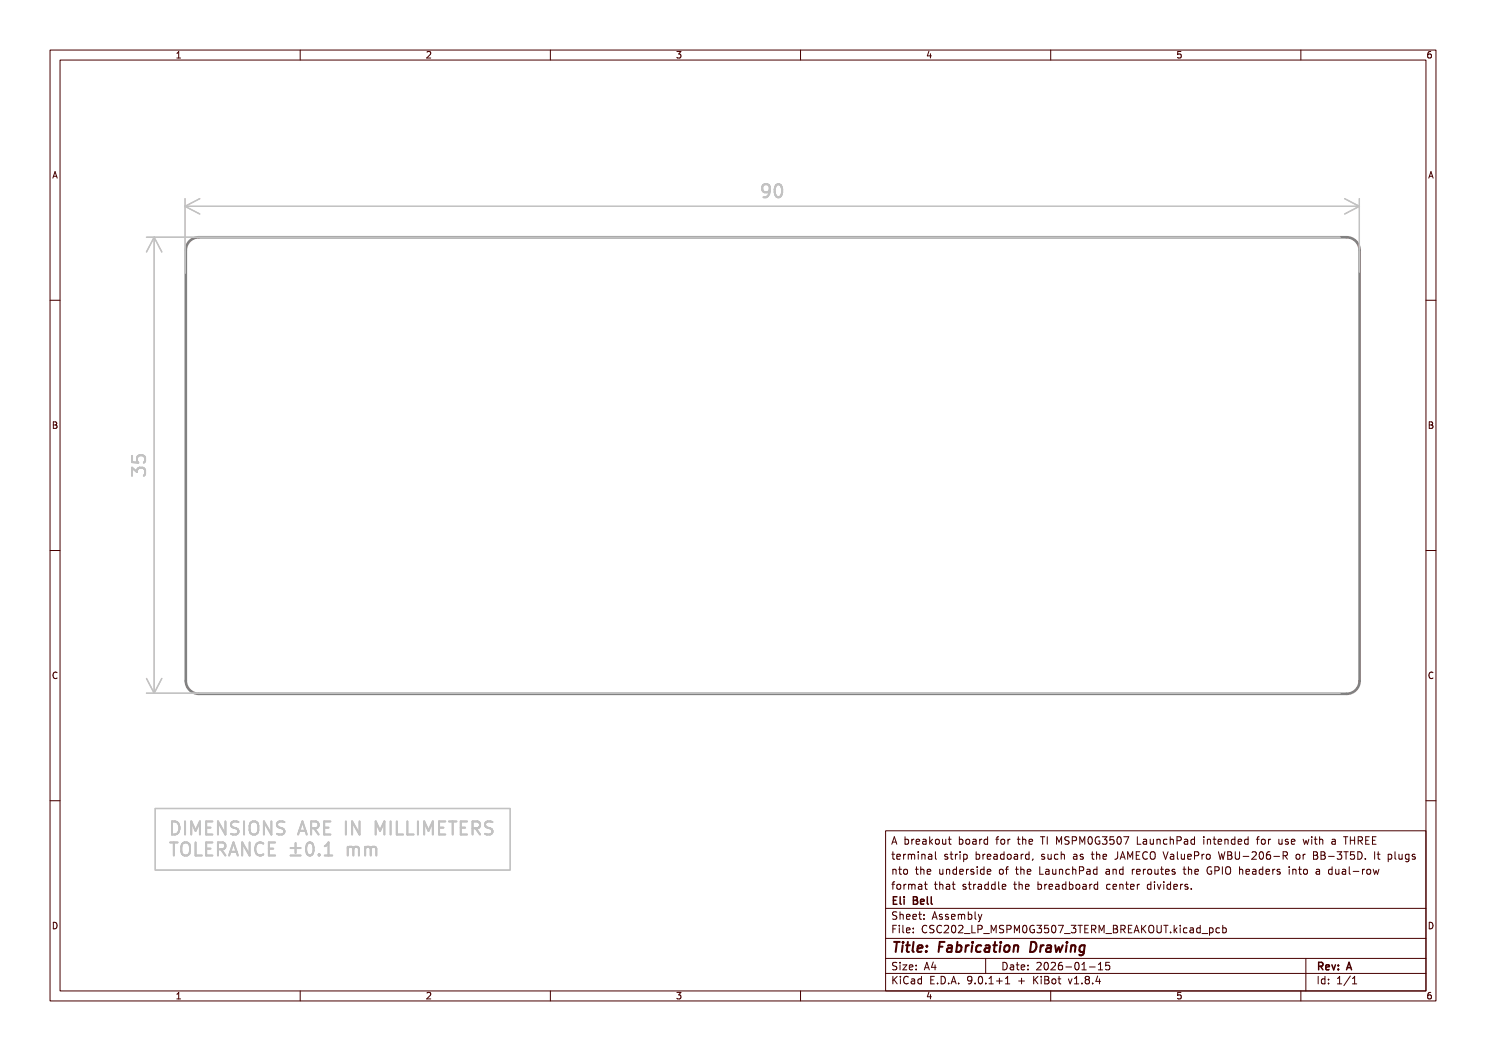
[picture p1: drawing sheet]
<svg xmlns="http://www.w3.org/2000/svg" width="297mm" height="210mm" viewBox="0 0 297 210" stroke-linecap="round" stroke-linejoin="round" font-family="sans-serif">
<path d="M38.1 48l1-.5 .6-.1h229.4a2.61 2.61 0 0 1 2.6 2.6v86a2.61 2.61 0 0 1-2.6 2.6h-229.4a2.61 2.61 0 0 1-2.6-2.6v-86a2.6 2.6 0 0 1 1-2z" fill="none" stroke="#818181" stroke-width=".52"/>
<g fill="none" stroke="#c2c2c2" stroke-width=".39">
<path d="M153.8 37.9l-.5 .5h-.5l-.4-.5v-.6l.2-.4 .7-.1 .4 .3a1.72 1.72 0 0 1-.6 2.3h-.5M155.2 36.9a.62 .62 0 0 1 1 .4 1.53 1.53 0 0 1-.5 2.1 .66 .66 0 0 1-.7-.5 2.03 2.03 0 0 1 .2-2zM26.4 91.1v1.2l1.2 .2-.2-.4 .1-.9 .4-.2 .8 .1 .3 .4v.6l-.3 .4M26.4 95.1v-1.6l1 .8a.71 .71 0 0 1 .5-.8h.6l.4 .2 .1 1-.3 .4M34 168.3h1.5M34.4 164.1a1.37 1.37 0 0 1 1.5 .9 1.37 1.37 0 0 1-.5 1.6l-1 .1zM34.7 168.3v2.6M36.6 168.5a.87 .87 0 0 1 .9-.1 .87 .87 0 0 1 .5 .8v.9a.87 .87 0 0 1-.9 .9 .87 .87 0 0 1-.9-.9v-.9l.2-.5zM37 164.1v2.6M38.2 166.7v-2.6l.9 1.9 .9-1.9v2.6M39.1 168.3v2.6h1.2M41.2 165.4h.9"/>
<path d="M41.2 169.6h.9M42.4 164.1h-1.2v2.6h1.2M42.4 168.3h-1.2v2.6h1.2M43.6 169.7h1a.71 .71 0 0 0 .5-.7 .71 .71 0 0 0-.5-.7h-1v2.6M44.2 169.7l.9 1.2M45.1 164.1v2.6l-1.5-2.6v2.6M45.8 170.9l.9-2.6 .8 2.6M46 170.2h1.3M47.7 164.3l-1-.2a.63 .63 0 0 0-.5 .7 .63 .63 0 0 0 .5 .6 .95 .95 0 0 1 1 .6 .67 .67 0 0 1-.5 .7l-1-.1M48.8 164.1v2.6M49.9 168.3v2.6l-1.5-2.6v2.6M50.3 164.3a.87 .87 0 0 1 .9-.1 .87 .87 0 0 1 .4 .8v.9a.87 .87 0 0 1-.8 .9 .87 .87 0 0 1-.9-.9v-.9l.1-.5z"/>
<path d="M52.6 168.6a.97 .97 0 0 0-1.1-.2 .97 .97 0 0 0-.5 1.1 1.1 1.1 0 0 0 .3 1.1 1.1 1.1 0 0 0 1.2 .2l.1-.1M53.7 169.6h.9M54.2 164.1v2.6l-1.5-2.6v2.6M55 168.3h-1.3v2.6h1.3M56.8 164.3l-.9-.2a.63 .63 0 0 0-.6 .7 .63 .63 0 0 0 .6 .6 .95 .95 0 0 1 .9 .6 .66 .66 0 0 1-.5 .7l-.9-.1M58.1 170.9h2M58.1 169.5h2M59.1 168.5v1.9M59.6 166.7l.8-2.6 .9 2.6M59.8 166h1.3M61.4 168.6a.62 .62 0 0 1 .7-.3 .62 .62 0 0 1 .5 .5 1.53 1.53 0 0 1-.5 2.1 .67 .67 0 0 1-.8-.5 2.22 2.22 0 0 1 .1-1.8zM62.2 165.5h1a.71 .71 0 0 0 .5-.7 .71 .71 0 0 0-.5-.7h-1v2.6"/>
<path d="M62.8 165.5l.9 1.2M63.8 170.7l.1 .1-.1 .1M63.8 170.7l-.1 .1 .1 .1M63.8 170.7v.2M64.8 165.4h.9M64.9 170.9h1.5M64.9 169.1l.8-.8v2.6M66 164.1h-1.2v2.6h1.2M69.1 164.1v2.6M69.5 169.2v1.7M69.5 169.5a.65 .65 0 0 1 1.1 .1M70.6 169.6l.4-.4 .6 .1 .1 .3v1.3"/>
<path d="M70.6 169.6v1.3M71.9 164.1v2.6l-1.5-2.6v2.6M73 169.5a.65 .65 0 0 1 1.1 .1M73 169.2v1.7M74.1 169.6l.4-.4 .6 .1 .1 .3v1.3M74.1 169.6v1.3M75.1 166.7v-2.6l.9 1.9 .8-1.9v2.6M78.1 164.1v2.6M79.3 164.1v2.6h1.3M81.4 164.1v2.6h1.3M83.5 164.1v2.6M84.8 166.7v-2.6l.8 1.9 .9-1.9v2.6"/>
<path d="M87.8 165.4h.8M89 164.1h-1.2v2.6h1.2M89.7 164.1h1.5M90.5 164.1v2.6M92.1 165.4h.9M93.3 164.1h-1.2v2.6h1.2M94.5 165.5h.9a.71 .71 0 0 0 .6-.7 .71 .71 0 0 0-.6-.7h-.9v2.6M95.1 165.5l.8 1.2M98.4 164.3l-1-.2a.63 .63 0 0 0-.5 .7 .63 .63 0 0 0 .5 .6 .95 .95 0 0 1 1 .6 .67 .67 0 0 1-.5 .7l-1-.1"/>
</g>
<g fill="none" stroke="#c2c2c2" stroke-width=".26">
<path d="M37 39.7v14.9M39.9 39.7l-2.9 1.5M268.8 39.7l2.9 1.5M271.7 39.7v14.7M29.3 47.4h238.5M30.8 47.4v91.1M30.8 47.4l1.5 2.9M30.8 47.4l-1.5 2.9M37 41.2h234.7M37 41.2l2.9 1.6M271.7 41.2l-2.9 1.6M29.3 138.5h238.5"/>
<path d="M29.3 135.6l1.5 2.9M32.3 135.6l-1.5 2.9M31 161.6h71v12.3h-71z"/>
</g>
<g fill="none" stroke="#480000" stroke-width=".2">
<path d="M10 10h277v190h-277zM12 12h273v186h-273zM35.3 11.6h.8M35.3 10.7l.4-.4v1.3M60 10v2M85.3 10.4l.5-.1 .3 .4-.8 .9h.8M110 10v2M135.3 10.3h.8l-.4 .5 .3 .1v.6l-.2 .1-.5-.1M160 10v2M185.7 10.2l-.4 1h.9M186 10.7v.9M210 10v2"/>
<path d="M236 10.3h-.6l-.1 .6 .2-.1 .5 .1 .1 .1-.1 .5-.2 .1-.5-.1M260 10v2M286 10.3l-.4 .1-.2 .2-.1 .7 .3 .3 .4-.1 .1-.5-.1-.1-.4-.1-.3 .2M10.6 35.6l.4-1.3 .4 1.3M10.7 35.2h.6M285.6 35.6l.4-1.3 .4 1.3M285.7 35.2h.6M10 60h2M285 60h2M10.7 84.3h.4l.2 .2-.2 .4 .2 .1 .1 .3-.2 .3h-.5zM10.7 84.9h.4M285.7 84.3h.4l.2 .2-.2 .4 .2 .1 .1 .3-.2 .3h-.5z"/>
<path d="M285.7 84.9h.4M10 110h2M285 110h2M11.4 134.4a.62 .62 0 0 0-.9 .5 .62 .62 0 0 0 .7 .7l.2-.1M286.4 134.4a.62 .62 0 0 0-.9 .5 .62 .62 0 0 0 .7 .7l.2-.1M10 160h2M285 160h2M177 166h108v32h-108zM178.2 176.7h.6M178.2 170.7h.6M178.2 168.7l.5-1.5 .5 1.5M178.4 168.3h.7"/>
<path d="M178.5 170.2v1.3l.3 .2M178.5 173.7v1M178.5 173.8l.2-.1 .3 .1 .1 .9M178.8 176.2l-.3 .2v1.3M179.2 171.2l.8-.1-.1-.3-.4-.1-.3 .2 .1 .7h.6M179.4 176.8l.3-.1 .3 .3v.4l-.3 .3-.3-.1-.2-.2zM179.6 173.7h.6M179.8 173.2v1.3l.4 .2M180.6 170.7v1M180.7 176.7v1M180.7 173.8l.4-.1 .3 .3v.4l-.3 .3-.4-.1-.1-.2zM180.9 167.8l.4-.1 .3 .3-.1 .6h-.6"/>
<path d="M180.9 167.2v1.5M181 170.7l-.4 .3M181.1 176.7l-.4 .3M181.5 170.8l.5-.1 .2 .2M181.5 170.7v1M181.6 176.8l.4-.1 .2 .2M181.6 176.7v1M182.2 170.9l.2-.2 .3 .1 .1 .9M182.2 170.9v.8M182.2 176.9l.3-.2 .3 .1 .1 .9M182.2 167.7v1M182.2 176.9v.8"/>
<path d="M182.7 167.7l-.5 .3M183 173.7h.5M183.1 168.2l.7-.1-.1-.3-.4-.1-.2 .2 .1 .7h.5M183.2 173.2v1.3l.3 .2M183.5 170.2v.1M183.5 170.7v1M183.6 176.8h.6v.9M184 173.8l.2-.1 .4 .1 .1 .9M184 173.2v1.5M184.2 177.1h-.5l-.2 .2 .2 .4 .5-.1M184.2 170.7v1M184.2 170.8l.3-.1 .3 .1 .1 .9"/>
<path d="M184.5 167.8h.5l.1 .9M184.7 176.7h.6M185 176.2v1.3l.3 .2M185.1 168.1h-.5l-.2 .2 .2 .4 .5-.1M185.3 174.2l.7-.1v-.3l-.5-.1-.2 .2 .1 .7h.6M185.6 170.8h.6v.9M185.8 167.2v1.5M186 168.1l.4 .6M186.2 171.1h-.5l-.2 .2 .2 .4 .5-.1M186.4 167.7l-.6 .6M186.7 176.7h.6M187 176.2v1.3l.3 .2"/>
<path d="M187 170.2v1.3l.2 .2M187.1 167.8l.4-.1 .2 .3v.4l-.2 .3-.4-.1-.1-.2zM187.8 173.7l.1 .9 .3 .1 .3-.1M187.8 176.8l.2-.1 .4 .1 .1 .9M187.8 176.2v1.5M188.4 167.7l.1 .9 .3 .1 .2-.1M188.5 173.7v1M189 167.7v1M189.2 176.8h.5l.1 .9M189.2 173.8l.2-.1 .3 .1 .1 .9M189.2 173.7v1M189.4 170.8l-.4-.1-.2 .2 .1 .2 .5 .2v.3h-.6"/>
<path d="M189.5 167.7h.6M189.7 167.2v1.3l.4 .2M189.8 177.1h-.5l-.2 .2 .2 .4 .5-.1M189.9 170.7h.6M190.1 170.2v1.3l.4 .2M190.3 176.7h.6M190.5 176.2v1.3l.4 .2M191 170.7v1M191.2 173.8l-.5-.1-.2 .3 .1 .6h.6M191.2 173.2v1.5M191.4 170.7l-.4 .3M191.7 167.8l.5-.1 .3 .3-.2 .6h-.6"/>
<path d="M191.7 167.2v1.5M191.8 174.2l.7-.1v-.3l-.5-.1-.2 .2 .1 .7h.6M191.9 170.2v.1M191.9 170.7v1M192.6 170.8l.4-.1 .3 .3-.1 .6h-.6M192.6 170.7v1.5M193 176.8l-.3-.1-.2 .2v.2l.5 .2v.3h-.5M193.1 167.8l.2-.1 .4 .1 .1 .6-.1 .2-.4 .1-.2-.1zM193.2 173.7v1M193.5 176.7h.6M193.6 173.7l-.4 .3M193.7 176.2v1.3l.4 .2"/>
<path d="M194.5 167.8h.5l.1 .9M194.6 176.7v1M194.6 173.8l-.4-.1-.2 .2 .1 .2 .5 .2v.3h-.6M195 176.7l-.4 .3M195.1 168.1h-.5l-.2 .2 .2 .4 .5-.1M195.1 170.8l.4-.1 .3 .3-.1 .6h-.6M195.1 170.2v1.5M195.3 173.2v.1M195.3 173.7v1M195.5 176.8h.6l.1 .9M195.8 167.7v1M196.2 177.1h-.5l-.2 .2 .2 .4 .5-.1"/>
<path d="M196.2 167.7l-.4 .3M196.5 170.7v1M196.7 173.8l-.5-.1-.2 .3 .1 .6h.6M196.7 173.2v1.5M196.9 170.7l-.4 .3M197.3 171.2l.7-.1v-.3l-.5-.1-.2 .2 .1 .7h.6M197.3 174.2l.7-.1v-.3l-.5-.1-.2 .2 .1 .7h.6M197.4 167.8l-.4-.1-.3 .3 .1 .6h.6M197.4 167.2v1.5M197.5 176.8l-.4-.1-.3 .3 .2 .6h.5M197.5 176.2v1.5M198.7 170.8h.5l.1 .9"/>
<path d="M198.9 176.8l-.4-.1-.3 .3 .1 .6h.6M198.9 176.2v1.5M199 167.7h.6M199.3 171.1h-.5l-.2 .2 .2 .4 .5-.1M199.6 176.2v1.3l.2 .2M199.6 167.2l-.4 .2v1.3M199.9 173.8l.3-.1 .3 .3v.4l-.3 .3-.3-.1-.2-.2zM200.1 167.8l.2-.1 .4 .1 .1 .6-.1 .2-.4 .1-.2-.1zM200.3 177.2l.7-.1v-.3l-.5-.1-.2 .2 .1 .7h.6M200.7 170.8l-.5-.1-.2 .3 .1 .6h.6M200.7 170.2v1.5M201 173.7h.5"/>
<path d="M201.4 170.8l.2-.1 .4 .1 .1 .6-.1 .2-.4 .1-.2-.1zM201.5 167.7v1M201.5 173.2l-.3 .2v1.3M201.9 167.7l-.4 .3M202.6 176.7h.6M202.7 170.8h.6l.1 .9M202.8 176.2v1.3l.4 .2M203 173.7h.5M203.2 173.2v1.3l.3 .2M203.3 167.7h.6M203.4 171.1h-.5l-.2 .2 .2 .4 .5-.1M203.5 167.2v1.3l.4 .2"/>
<path d="M203.7 176.8l.2-.1 .3 .1 .1 .9M203.7 176.2v1.5M204 173.8l.2-.1 .4 .1 .1 .9M204 173.2v1.5M204.1 170.7v1M204.4 167.2v1.5M204.4 167.8l.2-.1 .4 .1v.9M204.5 170.7l-.4 .3M205 177.2l.7-.1-.1-.3-.4-.1-.2 .2v.7h.6M205.3 174.2l.7-.1v-.3l-.5-.1-.2 .2 .1 .7h.6M205.7 170.8l-.5-.1-.2 .3 .1 .6h.6M205.7 168.2l.7-.1-.1-.3-.4-.1-.2 .2v.7h.6"/>
<path d="M205.7 170.2v1.5M206.5 171.6l-.2 .3M207.5 176.8l.4-.1 .3 .3-.2 .6h-.5M207.5 176.2v1.5M207.8 173.2v1.5h.7M208 167.2h.8M208.4 167.2v1.5M208.7 170.8l-.3-.1-.2 .2v.2l.5 .2v.3h-.5M208.8 176.7v1M209 173.8h.6l.1 .9M209.2 176.7l-.4 .3M209.3 167.2v1.5"/>
<path d="M209.5 170.7v.9l.4 .1 .2-.1M209.7 177.2l.7-.1-.1-.3-.4-.1-.2 .2v.7h.6M209.7 174.1h-.5l-.2 .2 .2 .4 .5-.1M210.1 170.7v1M210.4 173.7l.1 .9 .3 .1 .2-.1M211 173.7v1M211 176.8h.6l.1 .9M211.2 168.7v-1.5l.5 1.1 .5-1.1v1.5M211.5 170.8l-.5-.1-.3 .3 .2 .6h.6M211.7 177.1h-.5l-.2 .2 .2 .4 .5-.1M211.7 173.8l.3-.1 .3 .1 .1 .9M211.7 173.7v1"/>
<path d="M212.1 170.8l.2-.1 .4 .1v.9M212.1 170.2v1.5M213 176.8l-.4-.1-.3 .3 .2 .6h.5M213 176.2v1.5M213.7 167.3l-.6-.1-.3 .3 .2 .3 .6 .3v.5l-.2 .1-.6-.1M213.7 176.8l.5-.1 .3 .3-.2 .6h-.6M213.7 173.8l-.4-.1-.3 .3 .2 .6h.5M213.7 176.2v1.5M214.3 168l.7-.1 .2-.2-.1-.4-.2-.1h-.6v1.5M214.4 173.8l.2-.1 .4 .1v.9M214.4 173.2v1.5M214.6 170.8h.6v.9"/>
<path d="M215.1 176.8l.2-.1 .4 .1 .1 .6-.1 .2-.4 .1-.2-.1zM215.2 171.1h-.5l-.2 .2 .2 .4 .5-.1M215.7 174l.8-.1 .1-.2-.1-.4-.2-.1h-.6v1.5M215.8 168.7v-1.5l.5 1.1 .5-1.1v1.5M216.5 170.8l-.4-.1-.2 .2 .1 .2 .5 .2v.3h-.6M216.5 176.8h.5l.1 .9M217.1 177.1h-.5l-.2 .2 .2 .4 .5-.1M217.2 173.8h.6l.1 .9M217.6 167.3l.2-.1a.8 .8 0 0 1 .5 .7 .8 .8 0 0 1-.5 .8l-.2-.1-.1-.5zM217.8 176.7v1M217.9 174.1h-.5l-.2 .2 .2 .4 .5-.1M218.1 170.7h.6"/>
<path d="M218.2 176.7l-.4 .3M218.3 170.2v1.3l.4 .2M219.2 170.8l.2-.1 .3 .1 .1 .9M219.2 170.2v1.5M219.2 173.8l-.4-.1-.3 .3 .2 .6h.5M219.2 173.2v1.5M219.4 176.8l-.4-.1-.3 .3 .1 .6h.6M219.4 176.2v1.5M219.7 167.3a.7 .7 0 0 0-.8 .6 .7 .7 0 0 0 .8 .7l.1-.5h-.3M220.3 167.2h.9l-.5 .6 .5 .1v.7l-.2 .1-.7-.1M220.5 171.2l.7-.1-.1-.3-.4-.1-.2 .2v.7h.6M221.1 173.8h.6v.9"/>
<path d="M221.7 174.1h-.5l-.2 .2 .2 .4 .5-.1M221.9 176.8l-.4-.1-.3 .3 .1 .6h.6M222.5 177.2l.7-.1-.1-.3-.4-.1-.2 .2v.7h.6M222.5 173.7v1M222.5 173.8l.2-.1 .3 .1 .1 .9M222.6 167.2h-.7l-.1 .7 .2-.1h.5l.2 .3-.1 .5-.2 .1-.6-.1M223.4 170.2v1.1a.48 .48 0 0 1-.6 .4M223.4 167.3l.2-.1a.8 .8 0 0 1 .5 .7 .8 .8 0 0 1-.5 .8l-.2-.1-.2-.5zM223.8 176.8l.2-.1 .4 .1 .1 .9M223.8 176.7v1M223.9 171.7l.5-1.5 .5 1.5M224 171.3h.7"/>
<path d="M224.5 173.8l-.5-.1-.3 .3 .2 .6h.6M224.5 173.2v1.5M224.6 167.2h1l-.6 1.5M225 176.7h.5M225.2 176.2v1.3l.3 .2M225.4 171.7v-1.5l.5 1.1 .5-1.1v1.5M226 177.2l.7-.1-.1-.3-.4-.1-.2 .2v.7h.6M226.3 173.7v1M226.7 173.7l-.4 .3M227.1 170.9h.5M227.2 174.2l.7-.1-.1-.3-.4-.1-.2 .2v.7h.6M227.3 167.2v1.5h.7"/>
<path d="M227.3 176.7v1M227.7 176.7l-.4 .3M227.8 170.2h-.7v1.5h.7M228.5 173.7v1M228.5 167.8h.6l.1 .9M229 173.7l-.5 .3M229.2 168.1h-.5l-.2 .2 .2 .4 .5-.1M229.3 170.3a.71 .71 0 0 0-1 .5 .71 .71 0 0 0 .7 .9l.3-.1M229.5 173.8l.4-.1 .3 .3v.4l-.3 .3-.4-.1-.1-.2zM229.9 167.7l.1 .9 .3 .1 .2-.1M230 176.8l-.4-.1-.3 .3 .2 .6h.5M230 176.2v1.5"/>
<path d="M230.1 170.3a.5 .5 0 0 1 .5-.1 .5 .5 0 0 1 .3 .5v.5a.5 .5 0 0 1-.5 .5 .5 .5 0 0 1-.5-.5v-.5zM230.5 167.7v1M230.7 176.2v.1M230.7 176.7v1M230.8 173.7l.1 .9 .3 .1 .3-.1M231.2 167.8l.3-.1 .3 .1 .1 .9M231.2 167.7v1M231.3 176.7l.4 1 .3-1M231.5 173.7v1M232 173.7h.5M232.2 173.2v1.3l.3 .2M232.5 170.2l.5 1.5 .5-1.5"/>
<path d="M232.6 176.2v.1M232.6 176.7v1M233 174.2l.7-.1-.1-.3-.4-.1-.2 .2v.7h.6M233.2 167.8l-.4-.1-.3 .3 .2 .6h.5M233.9 167.8l.2-.1 .4 .1v.9M233.9 167.2v1.5M234 176.2v1.5M234 176.8l-.5-.1-.3 .3 .2 .6h.6M234 170.8h.5l.1 .9M234.6 171.1h-.5l-.2 .2 .2 .4 .5-.1M234.6 177.2l.7-.1-.1-.3-.4-.1-.2 .2 .1 .7h.5M234.8 173.8l-.3-.1-.3 .2 .1 .2 .5 .2v.3h-.6"/>
<path d="M235.2 168l.8-.1 .1-.2-.1-.4-.2-.1h-.6v1.5M235.3 170.2v1.3l.2 .2M236 176.7v1M236.1 170.7l.1 .9 .3 .1 .2-.1M236.4 176.7l-.4 .3M236.5 173.7h.5M236.7 173.2v1.3l.3 .2M236.7 170.7v1M236.7 167.8h.6l.1 .9M237.4 176.8l-.4-.1-.2 .2 .1 .2 .5 .2v.3h-.6M237.4 168.1h-.5l-.2 .2 .2 .4 .5-.1M237.4 171.2l.7-.1-.1-.3-.4-.1-.2 .2 .1 .7h.5"/>
<path d="M237.5 173.8l.2-.1 .4 .1 .1 .9M237.5 173.2v1.5M238.1 177.6v.1M238.7 167.8l-.4-.1-.3 .3 .2 .6h.5M238.7 171l.8-.1 .1-.2-.1-.4-.2-.1h-.6v1.5M238.7 167.2v1.5M238.8 174.2l.7-.1v-.3l-.5-.1-.2 .2 .1 .7h.6M240.2 170.7v1M240.6 167.2v.1M240.6 167.7v1M240.7 170.7l-.5 .3M241.2 170.8l.2-.1 .4 .1 .1 .6-.2 .2-.3 .1-.2-.1z"/>
<path d="M241.3 167.8l.2-.1 .4 .1 .1 .9M241.3 167.7v1M242.1 173.3a.7 .7 0 0 0-.9 .6 .7 .7 0 0 0 .9 .7l.1-.5h-.3M242.5 167.7h.5M242.7 167.2v1.3l.3 .2M242.8 174l.7-.1 .2-.2-.1-.4-.2-.1h-.6v1.5M243.5 168.2l.7-.1-.1-.3-.4-.1-.2 .2v.7h.6M243.5 170.2l.4 1.5 .3-1.1 .3 1.1 .3-1.5M244.3 173.2v1.5M244.8 167.8l.2-.1 .4 .1 .1 .9M244.8 167.7v1M245 173.4a.5 .5 0 0 1 .6-.2 .5 .5 0 0 1 .4 .5v.5a.5 .5 0 0 1-.5 .5 .5 .5 0 0 1-.5-.5z"/>
<path d="M245.4 170.2l.7 .1 .1 .3-.3 .3a.4 .4 0 0 1 .4 .4 .4 .4 0 0 1-.3 .4h-.6zM245.4 170.9h.5M246.8 167.8l-.4-.1-.3 .3 .1 .6h.6M246.8 167.2v1.5M246.9 170.2v1.2l.3 .3h.3l.2-.3v-1.2M247.5 168.2l.7-.1-.1-.3-.4-.1-.2 .2v.7h.6M247.7 173.8l.3-.1 .3 .1 .1 .9M247.7 173.2v1.5M248.5 171.1h1.1M249 174.2l.7-.1v-.3l-.5-.1-.2 .2 .1 .7h.6M249.5 167.8l-.5-.1-.3 .3 .2 .6h.6M249.5 167.2v1.5"/>
<path d="M250.2 170.3l.6-.1 .3 .4-.9 1.1h.9M250.4 173.8h.6v.9M251 174.1h-.5l-.2 .2 .2 .4 .5-.1M251.1 167.7h.6M251.7 167.2l-.4 .2v1.3M251.9 170.3l.1-.1a.8 .8 0 0 1 .5 .7 .8 .8 0 0 1-.5 .8 1 1 0 0 1-.1-1.4zM252.2 167.8l.2-.1 .4 .1 .1 .6-.2 .2-.3 .1-.2-.1zM252.4 173.8l-.4-.1-.3 .3 .1 .6h.6M252.4 173.2v1.5M253 174.2l.7-.1v-.3l-.5-.1-.2 .2 .1 .7h.6M253.5 167.7v1M253.8 170.2l-.4 .1a1.01 1.01 0 0 0 0 1.4l.5-.1 .1-.5-.3-.3h-.5l-.1 .3"/>
<path d="M254 167.7l-.5 .3M254.4 173.7v1M254.6 171.1h1.1M254.8 173.7l-.4 .3M255.6 167.7l.1 .9 .3 .1 .2-.1M255.8 173.8l-.3-.1-.3 .2 .1 .2 .5 .2v.3h-.6M256.2 167.7v1M256.5 171l.7-.1 .1-.2-.1-.4-.2-.1h-.5v1.5M256.8 171l.5 .7M257.5 167.8l-.4-.1-.2 .2 .1 .2 .5 .2v.3h-.6M257.7 173.2v.1M257.7 173.7v1"/>
<path d="M258.1 168.2l.7-.1-.1-.3-.4-.1-.2 .2 .1 .7h.5M258.4 173.8l.2-.1 .4 .1v.9M258.4 173.7v1M259.2 170.8l.3-.1 .3 .3v.4l-.3 .3-.3-.1-.2-.2zM259.5 173.7h.6M259.7 173.2v1.3l.4 .2M260.5 170.7v1M260.5 167.7l.2 1 .3-.7 .3 .7 .3-1M260.7 173.8l.3-.1 .3 .3v.4l-.3 .3-.3-.1-.2-.2zM260.9 170.7l-.4 .3M262.2 167.2v.1M262.2 167.7v1"/>
<path d="M262.5 170.2l.7 .1 .1 .3-.3 .3a.4 .4 0 0 1 .4 .4 .4 .4 0 0 1-.3 .4h-.6zM262.5 170.9h.5M262.7 167.7h.5M262.9 167.2v1.3l.3 .2M263.1 173.8h.6v.9M263.7 174.1h-.5l-.2 .2 .2 .4 .5-.1M263.7 167.2v1.5M263.7 167.8l.3-.1 .3 .1 .1 .9M264 170.2h.5l.3 .3-.3 .4 .3 .2 .1 .3-.3 .3h-.6zM264 170.9h.5M265.5 171.1h1.2M266.2 173.8l-.4-.1-.3 .3 .2 .6h.5"/>
<path d="M266.2 173.2v1.5M266.2 167.8h.6l.1 .9M266.9 168.1h-.5l-.2 .2 .2 .4 .5-.1M267 173.7v.9l.4 .1 .2-.1M267.2 170.2h1l-.5 .6 .4 .1v.7l-.2 .1-.7-.1M267.6 173.7v1M268.3 173.8h.6l.1 .9M268.5 167.2h.9M268.6 170.2h.9M269 174.1h-.5l-.3 .2 .3 .4 .5-.1M269 167.2v1.5M269 170.2v1.5"/>
<path d="M269.7 173.2v1.3l.2 .2M269.9 167.2v1.5M269.9 167.9h.8M270.5 174.1h1.1M270.7 170.2h-.7l-.1 .7 .2-.1h.5l.1 .3v.5l-.2 .1-.6-.1M270.7 167.2v1.5M271.4 170.2a.76 .76 0 0 1 .9 .7 .76 .76 0 0 1-.9 .8zM271.5 168l.7-.1 .1-.2-.1-.4-.2-.1h-.5v1.5M271.8 168l.5 .7M272.3 173.7v1M272.7 173.7l-.4 .3M272.9 171.6v.1"/>
<path d="M273 167.9h.5M273.3 173.8l.4-.1 .3 .3v.4l-.3 .3-.4-.1-.1-.2zM273.7 167.2h-.7v1.5h.7M274.3 167.9h.5M274.5 173.7l.2 1 .3-.7 .3 .7 .3-1M274.7 170.2v1.5M275 167.2h-.7v1.5h.7M275.2 170.7h.6M275.5 170.2v1.3l.3 .2M277.5 170.8l.4-.1 .3 .3-.2 .6h-.5M277.5 170.7v1.5M278.8 170.2v1.3l.2 .2"/>
<path d="M279.6 170.7l.1 .9 .3 .1 .2-.1M280.2 170.7v1M281.6 170.8l-.4-.1-.3 .3 .1 .6h.6M281.6 170.7v1.2l-.3 .3-.3-.1M282.8 170.8l-.3-.1-.3 .2 .1 .2 .5 .2v.3h-.6M10.7 184.3a.66 .66 0 0 1 .7 .6 .66 .66 0 0 1-.7 .7zM35.3 198.7l.4-.4v1.3M35.3 199.6h.8M60 198v2M85.3 198.4l.5-.1 .3 .4-.8 .9h.8M110 198v2M135.3 198.3h.8l-.4 .5 .3 .1v.6l-.2 .1-.5-.1"/>
<path d="M160 198v2M177 194.5h108M177 191.5h108M177 187.5h108M177 181.5h108M178.5 195.1v1.5M178.5 185.6h.5M178.7 195.7l.6 .9M179.2 184.9h-.7v1.5M179.2 192.4l-.5-.1-.2 .1v.5l.6 .3 .1 .3-.2 .3-.6-.1M179.2 182.3l-.5-.1-.2 .1v.5l.6 .3 .1 .3-.2 .3-.6-.1M179.3 195.1l-.8 .9"/>
<path d="M179.7 184.9v.1M179.7 185.4v1M179.9 182.2v1.5M179.9 192.3v.1M179.9 192.8v1M179.9 182.8l.2-.1 .4 .1v.9M180 195.1v.1M180 195.6v1M180.5 192.8h.7l-.7 1h.7M180.5 184.9v1.3l.2 .2M181.2 185.9l.7-.2-.1-.2-.4-.1-.2 .2v.7h.6M181.2 183.2l.7-.1-.1-.3-.4-.1-.2 .2v.7h.6"/>
<path d="M181.5 195.2a.71 .71 0 0 0-1 .5 .71 .71 0 0 0 .7 .9l.3-.1M181.7 193.3l.8-.1-.1-.3-.4-.1-.3 .2 .1 .7h.6M182.2 195.7h.5l.1 .9M182.5 183.2l.7-.1-.1-.3-.4-.1-.2 .2v.7h.6M182.5 186.3v.1M182.5 185.5v.1M182.8 196h-.5l-.2 .2 .2 .4 .5-.1M183.1 193.7v.1M183.1 192.9v.1M183.6 182.7h.6M183.8 182.2v1.3l.4 .2M184.2 195.7l-.5-.1-.2 .3 .1 .6h.6"/>
<path d="M184.2 195.1v1.5M184.7 183.6v.1M184.7 182.8v.1M184.7 193.8l.5-1.5 .5 1.5M184.9 193.4h.7M185.2 185a.71 .71 0 0 0-.9 .5 .71 .71 0 0 0 .7 .9l.2-.1M185.7 198.2l-.4 1h.9M186 198.7v.9M186 195.8h.5M186.3 183.7l.5-1.5 .5 1.5M186.5 183.3h.7M186.5 192.2l-.3 1.1h.9"/>
<path d="M186.7 185l-.6-.1-.3 .3 .2 .3 .6 .3v.5l-.2 .1-.6-.1M186.7 195.1h-.7v1.5h.7M186.9 192.8v1M187.4 196.5v.1M188.1 195.1a.76 .76 0 0 1 .9 .7 .76 .76 0 0 1-.9 .8zM188.2 185a.71 .71 0 0 0-1 .5 .71 .71 0 0 0 .7 .9l.3-.1M188.3 182.8l-.3-.1-.3 .2 .1 .2 .5 .2v.3h-.6M188.7 185l.6-.1 .3 .4-.9 1.1h.9M189.5 182.8l-.3-.1-.2 .2v.2l.5 .2v.3h-.5M189.6 196.5v.1M190.1 196.6l.5-1.5 .5 1.5M190.2 183.2l.7-.1-.1-.3-.4-.1-.2 .2v.7h.6"/>
<path d="M190.2 196.2h.8M190.3 185l.2-.1a.8 .8 0 0 1 .5 .7 .8 .8 0 0 1-.5 .8l-.2-.1-.1-.5zM191.5 182.8l.5-.1 .2 .2M191.5 182.7v1M191.6 196.5v.1M191.6 185l.6-.1 .3 .4-1 1.1h1M192.2 182.9l.2-.2 .3 .1 .1 .9M192.2 182.9v.8M192.7 186.5h1.2M193.5 182.8l.5-.1 .2 .3-.1 .6h-.6M193.5 182.2v1.5M194.2 195.7l-.2 .3h-.3l-.3-.3 .1-.5 .5-.1 .2 .1a.99 .99 0 0 1-.4 1.4h-.3"/>
<path d="M194.2 184.9v1.5h.8M194.9 196.5v.1M194.9 182.2v1.3l.2 .2M195.5 185.7l.7-.1 .1-.2-.1-.4-.2-.1h-.5v1.5M195.5 182.7l.4 1M195.7 195.2l.2-.1a.8 .8 0 0 1 .5 .7 .8 .8 0 0 1-.5 .8l-.2-.1-.2-.5zM195.9 183.7l-.4 .5M196.2 182.7l-.3 1M196.6 186.5h1.1M197 191.5v3M197 196.5v.1M197.7 196.6h.8"/>
<path d="M197.7 195.5l.4-.4v1.5M198.1 186.4v-1.5l.5 1.1 .5-1.1v1.5M199.2 196h1.1M199.7 195.4v1.2M200.5 192.3a.76 .76 0 0 1 .8 .7 .76 .76 0 0 1-.8 .8zM200.6 185l-.6-.1-.2 .1v.5l.7 .2 .1 .4-.3 .3-.6-.1M201 196.6h.8M201 195.5l.4-.4v1.5M201.2 185.7l.8-.1 .1-.2-.1-.4-.2-.1h-.6v1.5M202 192.9h.5l.1 .9M202.6 193.2h-.5l-.2 .2 .2 .4 .5-.1M202.7 186.4v-1.5l.5 1.1 .5-1.1v1.5"/>
<path d="M203.1 192.8h.6M203.3 192.3v1.3l.4 .2M203.6 196h1.1M204.1 193.3l.7-.1-.1-.3-.4-.1-.2 .2 .1 .7h.5M204.2 195.4v1.2M204.5 185l.2-.1a.8 .8 0 0 1 .6 .7 .8 .8 0 0 1-.6 .8l-.2-.1-.1-.5zM205.5 193.7v.1M205.5 192.9v.1M206.6 195.1v1.5M206.7 185a.7 .7 0 0 0-.9 .6 .7 .7 0 0 0 .9 .7v-.6h-.2M206.8 195.7l.7 .9M207.2 192.4l.6-.1 .3 .4-.9 1.1h.9"/>
<path d="M207.2 184.9h1l-.5 .6 .4 .1v.7l-.2 .1-.7-.1M207.5 195.1l-.9 .9M208.1 195.1v.1M208.1 195.6v1M208.8 195.1l.7 .1 .1 .3-.3 .3a.4 .4 0 0 1 .4 .4 .4 .4 0 0 1-.3 .4h-.6zM208.8 195.8h.5M208.9 192.4l.1-.1a.8 .8 0 0 1 .5 .7 .8 .8 0 0 1-.5 .8 1 1 0 0 1-.1-1.4zM209.5 184.9h-.7l-.1 .7 .3-.1h.5l.1 .2-.1 .6-.2 .1-.6-.1M210 198v2M210.1 192.4l.6-.1 .3 .4-1 1.1h1M210.4 195.7l.3-.1 .3 .3v.4l-.3 .3-.3-.1-.2-.2zM210.4 185l.1-.1a.8 .8 0 0 1 .5 .7 .8 .8 0 0 1-.5 .8 1 1 0 0 1-.1-1.4z"/>
<path d="M211.5 195.6h.5M211.5 184.9h1l-.6 1.5M211.7 195.1v1.3l.3 .2M212.2 192.3l-.4 .1a1.01 1.01 0 0 0 0 1.4l.5-.1 .1-.5-.3-.3h-.3l-.3 .3M212.7 186.5h1.2M213 193.2h1.2M213.5 195.6l.4 1 .3-1M214.1 184.9h.9l-.5 .6 .5 .1v.7l-.3 .1-.6-.1M214.7 196.6h.9M214.7 195.5l.5-.4v1.5M215 192.4l.2-.1a.8 .8 0 0 1 .5 .7 .8 .8 0 0 1-.5 .8l-.2-.1-.2-.5zM215.5 184.9h.8"/>
<path d="M215.9 184.9v1.5M216.2 193.8h.9M216.2 192.7l.5-.4v1.5M216.2 196.5v.1M216.8 185.6h.5M217.2 195.7l-.3 .3v.3l.3 .3h.3l.2-.3v-.3l-.2-.3M217.2 195.7l-.3-.3 .3-.3h.3l.2 .3-.2 .3M217.2 195.7h.3M217.5 184.9h-.7v1.5h.7M217.7 193.2h1.2M218.2 185.7l.7-.1 .1-.2v-.4l-.3-.1h-.5v1.5M218.4 196.5v.1"/>
<path d="M218.5 185.7l.5 .7M219.4 195l-.4 1.1h1M219.5 193.8h.9M219.5 192.7l.5-.4v1.5M219.7 186.4v-1.5l.5 1.1 .5-1.1v1.5M219.7 195.6v1M221 186.5h1.2M221.7 192.3h-.7v.7l.2-.1h.5l.1 .3-.1 .5-.2 .1-.5-.1M222.5 185.6h.5M222.5 184.9l.7 .1 .1 .3-.3 .3a.4 .4 0 0 1 .4 .4 .4 .4 0 0 1-.3 .4h-.6zM224 185.7l.7-.1 .2-.2-.1-.4-.2-.1h-.6v1.5M224.4 185.7l.5 .7"/>
<path d="M225.5 185.6h.5M226.2 184.9h-.7v1.5h.7M226.7 186.4l.5-1.5 .5 1.5M226.8 186h.7M228.2 184.9v1.5M228.4 185.5l.6 .9M229 184.9l-.8 .8M229.8 185a.5 .5 0 0 1 .5-.1 .5 .5 0 0 1 .3 .5v.5a.5 .5 0 0 1-.5 .5 .5 .5 0 0 1-.5-.5v-.5zM231.2 184.9v1.2l.3 .3 .5-.1 .1-.2v-1.2M232.6 184.9h.9M233 184.9v1.5M234 186.3v.1"/>
<path d="M234.7 184.9v1.5M234.8 185.8l.4 .6M235.2 185.4l-.5 .6M235.9 184.9v.1M235.9 185.4v1M236 198.3h-.6l-.1 .6 .2-.1 .5 .1 .1 .1-.1 .5-.2 .1-.5-.1M237.2 185.5l-.4-.1-.3 .3 .2 .6h.5M237.9 185.5h.6v.9M238.5 185.7l-.5 .1-.2 .2 .2 .4 .5-.1M239.9 185.5l-.4-.1-.3 .3 .1 .6h.6M239.9 184.9v1.5M240.2 186.5h1.2"/>
<path d="M241.7 185.5l.5-.1 .3 .3-.2 .6h-.6M241.7 185.4v1.5M243.7 185.5l-.4-.1-.3 .3 .2 .6h.5M244.4 185.5l.4-.1 .3 .3-.1 .6h-.6M244.4 184.9v1.5M260 198v2M261 191.5v6.5M263.5 195.1v1.5M264.8 195.7l-.4-.1-.3 .3 .1 .6h.6M264.8 195.1v1.5M265.5 196.5v.1M265.5 195.7v.1"/>
<path d="M267.3 196.6h.9M267.3 195.5l.4-.4v1.5M269.9 195l-1.3 2M270.3 196.6h.9M270.3 195.5l.4-.4v1.5M285.7 184.3a.66 .66 0 0 1 .7 .6 .66 .66 0 0 1-.7 .7zM286 198.3l-.4 .1-.2 .2-.1 .8 .3 .2 .4-.1 .1-.5-.1-.1-.4-.1-.3 .2"/>
</g>
<g fill="none" stroke="#480000" stroke-width=".3">
<path d="M178.6 179.9h.5M179.3 179.2h-.7v1.5h.7M179.9 179.2v1.3l.2 .2M180.7 179.2v.1M180.7 179.7v1M182.6 179.9h.5M182.6 179.2l.7 .1v.3l-.2 .3a.4 .4 0 0 1 .3 .4 .4 .4 0 0 1-.3 .4h-.5zM185.3 179.2v1.3l.3 .2M186.1 179.2v1.3l.2 .2M184 180.2l.7-.2-.1-.2-.4-.1-.2 .2 .1 .7h.5M263.6 193.1l.7-.1 .1-.2-.1-.4-.2-.1h-.5v1.5M263.9 193.1l.5 .7"/>
<path d="M265 193.3l.7-.2-.1-.2-.4-.1-.2 .2 .1 .7h.5M266.2 192.8l.4 1 .3-1M267.5 193.6v.2M267.5 192.9v.1M269.1 193.8l.5-1.5 .5 1.5M269.3 193.4h.7"/>
</g>
<g fill="none" stroke="#480000" stroke-width=".4">
<path d="M178.7 188.2h1.1M179.3 188.2l-.3 2M180.4 188.9l-.1 1.3M180.5 188.2v.2M181.1 188.9h.7M181.5 188.2l-.3 1.7 .1 .2 .4 .1M182.6 188.2l-.2 1.7 .2 .3M183.4 189.5l1-.1-.1-.4h-.7l-.3 .9 .3 .3 .6-.1M185.1 190v.2M185.3 189l-.1 .2M187.7 189.2h.7M188.8 188.2h-1l-.2 2"/>
<path d="M189.5 189h.7v1.2M190.3 189.4h-.7a.4 .4 0 0 0-.3 .4 .4 .4 0 0 0 .2 .4l.7-.1M191.3 189h.7l.2 .3-.1 .5a.65 .65 0 0 1-1 .3M191.4 188.2l-.3 2M193.1 188.9l-.2 1.3M193.7 188.9l-.4 .1-.3 .3M194.3 188.9l-.1 1.3M194.4 188.2v.2M196.1 189a.66 .66 0 0 0-1 .3v.5l.1 .3h.8M197 189h.7v1.2M197.8 189.4h-.7a.4 .4 0 0 0-.3 .4 .4 .4 0 0 0 .2 .4l.7-.1M198.5 188.9h.8"/>
<path d="M198.9 188.2l-.2 1.7v.2l.4 .1M199.9 188.9l-.1 1.3M200 188.2v.2M200.9 189.1a.52 .52 0 0 1 .5-.2 .52 .52 0 0 1 .4 .4l-.1 .5a.55 .55 0 0 1-.5 .4 .55 .55 0 0 1-.5-.4zM202.7 189.1a.49 .49 0 0 1 .8 .1l-.1 1M202.7 188.9l-.2 1.3M206.1 188.2a.96 .96 0 0 1 1.1 .6 .96 .96 0 0 1-.3 1.1l-.6 .3h-.4zM208 188.9l-.1 1.3M208.6 188.9l-.4 .1-.2 .3M209.3 189h.7v1.2M210.1 189.4h-.7a.4 .4 0 0 0-.3 .4 .4 .4 0 0 0 .2 .4l.7-.1M210.9 188.9l.2 1.3 .5-.9 .3 .9 .5-1.3"/>
<path d="M213.2 188.9l-.2 1.3M213.3 188.2l-.1 .2M214.1 189.1a.49 .49 0 0 1 .9 .1l-.2 1M214.1 188.9l-.1 1.3M216.8 189a.66 .66 0 0 0-1 .3l-.1 .5 .2 .3h.7M216.8 188.9l-.3 1.8a.57 .57 0 0 1-.8 .1"/>
</g>
<g font-size="3.5" fill="#fff">
<text x="152.2" y="39.5">90</text>
<text x="29.1" y="95.1" transform="rotate(-90 29.1 95.1)">35</text>
<text x="33.5" y="166.6">DIMENSIONS ARE IN MILLIMETERS</text>
<text x="33.5" y="170.8">TOLERANCE ±0.1 mm</text>
</g>
<text font-size="2.7" fill="#fff" x="178" y="190.3">Title: Fabrication Drawing</text>
<g font-size="2" fill="#fff">
<text x="178" y="168.8">A breakout board for the TI MSPM0G3507 LaunchPad intended for use with a THREE</text>
<text x="178" y="171.8">terminal strip breadoard, such as the JAMECO ValuePro WBU-206-R or BB-3T5D. It plugs</text>
<text x="178" y="174.8">nto the underside of the LaunchPad and reroutes the GPIO headers into a dual-row</text>
<text x="178" y="177.8">format that straddle the breadboard center dividers.</text>
<text x="178" y="180.8">Eli Bell</text>
<text x="178" y="183.8">Sheet: Assembly</text>
<text x="178" y="186.5">File: CSC202_LP_MSPM0G3507_3TERM_BREAKOUT.kicad_pcb</text>
<text x="178" y="193.9">Size: A4</text>
<text x="178" y="196.7">KiCad E.D.A. 9.0.1+1 + KiBot v1.8.4</text>
<text x="200" y="193.9">Date: 2026-01-15</text>
<text x="263" y="196.7">Id: 1/1</text>
<text x="263" y="193.9">Rev: A</text>
</g>
<g font-size="1.7" fill="#fff">
<text x="35" y="11.6">1</text>
<text x="85" y="11.6">2</text>
<text x="135" y="11.6">3</text>
<text x="185" y="11.6">4</text>
<text x="235" y="11.6">5</text>
<text x="285" y="11.6">6</text>
<text x="10.5" y="35.6">A</text>
<text x="285.5" y="35.6">A</text>
<text x="10.5" y="85.6">B</text>
<text x="285.5" y="85.6">B</text>
<text x="10.5" y="135.7">C</text>
<text x="285.5" y="135.7">C</text>
<text x="10.5" y="185.6">D</text>
<text x="285.5" y="185.6">D</text>
<text x="35" y="199.7">1</text>
<text x="85" y="199.7">2</text>
<text x="135" y="199.7">3</text>
<text x="185" y="199.7">4</text>
<text x="235" y="199.7">5</text>
<text x="285" y="199.7">6</text>
</g>
</svg>
